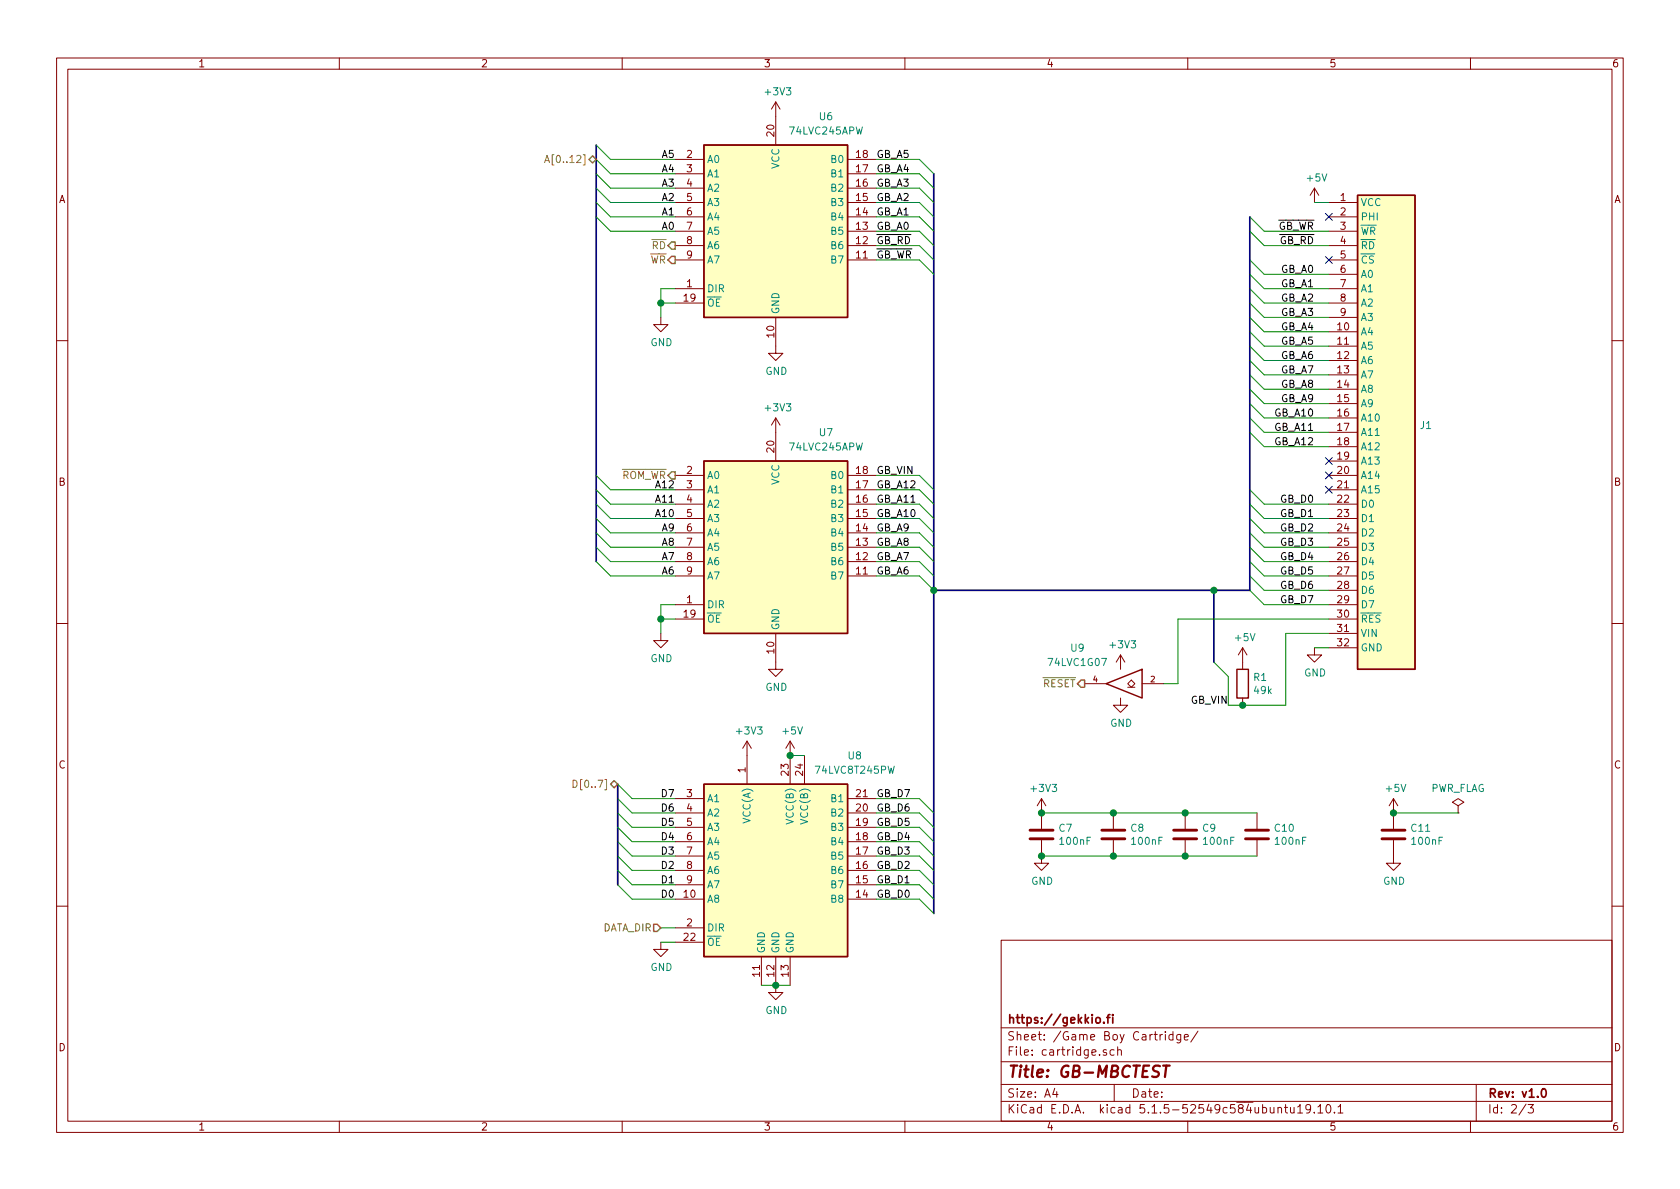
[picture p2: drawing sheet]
<svg xmlns="http://www.w3.org/2000/svg" width="297mm" height="210mm" viewBox="0 0 297 210" stroke-linecap="round" stroke-linejoin="round" font-family="sans-serif">
<g fill="none" stroke="#840000" stroke-width=".18">
<path d="M10 10.3h277v189.9h-277zM12 12.2h273v186.1h-273zM60 10.3v1.9M110 10.3v1.9M137.2 18v7.6M137.2 18l-.8 1.3M137.2 18l.7 1.3M160 10.3v1.9M210 10.3v1.9M260 10.3v1.9M119.4 35.8h5.1M119.4 38.3h5.1"/>
<path d="M119.4 33.3h5.1M119.4 30.7h5.1M119.4 28.2h5.1M149.9 35.8h5M149.9 38.3h5M149.9 33.3h5M149.9 30.7h5M149.9 28.2h5M232.4 33.3l-.8 1.2M232.4 33.3v2.5M232.4 33.3l.8 1.2M234.9 35.8h5.1"/>
<path d="M234.9 38.3h5.1M116.8 56.1v1.3h1.3l-1.3 1.3-1.2-1.3h1.2M119.4 40.9h5.1M119.4 43.4h5.1M119.4 46h5.1M119.4 51h5.1M119.4 53.6h5.1M137.2 56.1v6.4h1.2l-1.2 1.2-1.3-1.2h1.3M149.9 40.9h5M149.9 43.4h5M149.9 46h5M234.9 58.7h5.1"/>
<path d="M234.9 40.9h5.1M234.9 43.4h5.1M234.9 46h5.1M234.9 48.5h5.1M234.9 51h5.1M234.9 53.6h5.1M234.9 56.1h5.1M10 60.2h2M137.2 73.9l-.8 1.3M137.2 73.9v7.6M137.2 73.9l.7 1.3M234.9 61.2h5.1"/>
<path d="M234.9 63.7h5.1M234.9 66.3h5.1M234.9 68.8h5.1M234.9 71.4h5.1M234.9 73.9h5.1M234.9 76.4h5.1M234.9 79h5.1M285 60.2h2M119.4 99.3h5.1M119.4 96.8h5.1M119.4 94.2h5.1M119.4 91.7h5.1"/>
<path d="M119.4 89.1h5.1M119.4 86.6h5.1M119.4 84.1h5.1M149.9 99.3h5M149.9 96.8h5M149.9 94.2h5M149.9 91.7h5M149.9 89.1h5M149.9 86.6h5M149.9 84.1h5M234.9 99.3h5.1M234.9 96.8h5.1"/>
<path d="M234.9 94.2h5.1M234.9 91.7h5.1M234.9 89.1h5.1M234.9 86.6h5.1M234.9 84.1h5.1M234.9 81.5h5.1M10 110.3h2M116.8 112v1.3h1.3l-1.3 1.2-1.2-1.2h1.2M119.4 106.9h5.1M119.4 101.8h5.1M119.4 109.5h5.1M137.2 112v6.4h1.2l-1.2 1.2-1.3-1.2h1.3"/>
<path d="M149.9 101.8h5M198.1 115.8l-.7 1.3M198.1 115.8v2.6M198.1 115.8l.8 1.3M219.7 114.5v3.9M219.7 114.5l-.8 1.3M219.7 114.5l.8 1.3M232.4 114.5v1.3h1.3l-1.3 1.3-1.3-1.3h1.3M234.9 106.9h5.1M234.9 101.8h5.1M234.9 109.5h5.1M234.9 104.4h5.1"/>
<path d="M234.9 112h5.1M234.9 114.5h5.1M285 110.3h2M132.1 131.1l-.8 1.2M132.1 131.1v7.6M132.1 131.1l.7 1.2M139.7 131.1v7.6M139.7 131.1l-.8 1.2M139.7 131.1l.8 1.2M142.2 133.6v5.1M191.8 120.9h3.8M198.1 123.4v1.3h1.3l-1.3 1.3-1.3-1.3h1.3"/>
<path d="M199.4 121.5h1.3M200 120.3l.7 .6-.7 .6-.6-.6zM201.9 120.9h3.8M219.7 123.4v1.3M119.4 159h5.1M119.4 156.5h5.1M119.4 153.9h5.1M119.4 151.4h5.1M119.4 148.8h5.1M119.4 146.3h5.1M119.4 143.8h5.1M119.4 141.2h5.1"/>
<path d="M149.9 159h5M149.9 156.5h5M149.9 153.9h5M149.9 151.4h5M149.9 148.8h5M149.9 146.3h5M149.9 143.8h5M149.9 141.2h5M184.1 148.6v4h1.3l-1.3 1.3-1.2-1.3h1.2M184.1 141.2l-.7 1.3M184.1 141.2v5.4M184.1 141.2l.8 1.3"/>
<path d="M196.8 143.8v2.8M196.8 148.6v2.8M209.5 143.8v2.8M209.5 148.6v2.8M222.2 143.8v2.8M222.2 148.6v2.8M246.4 148.6v4h1.2l-1.2 1.3-1.3-1.3h1.3M246.4 141.2l-.8 1.3M246.4 141.2v5.4M246.4 141.2l.7 1.3M257.8 142.5l1-.6-1-.7-1 .7 1 .6v1.3M257.8 143.8h.1"/>
<path d="M10 160.2h2M116.8 166.6v1.3h1.3l-1.3 1.3-1.2-1.3h1.2M119.4 164.1h5.1M119.4 166.6h5.1M134.6 169.2v5M137.2 169.2v6.3h1.2l-1.2 1.3-1.3-1.3h1.3M139.7 169.2v5M177 166.3h108v32h-108zM285 160.2h2M60 198.3v1.9M110 198.3v1.9M160 198.3v1.9"/>
<path d="M177 194.8h108M177 191.8h108M177 187.8h108M177 181.8h108M186.5 192.5l-.4 1h1M186.8 193v1M195.6 185.7a.37 .37 0 0 0-.6 .1l.1 .2 .5 .2 .1 .1-.2 .3-.5-.1M197 185.7l-.5-.1-.2 .3v.6l.2 .1 .5-.1M197 191.8v3M197.6 185.7h.1a.37 .37 0 0 1 .6 .1v.8M197.6 185.1v1.5M206 182.4v.2"/>
<path d="M206 182.9v1M207.4 183l-.4-.1-.3 .3 .1 .6 .2 .1 .4-.1M207.4 182.4v1.5M208.8 182.9v1.2l-.3 .3-.4-.1M208.8 183l-.5-.1-.2 .3v.6l.2 .1 .5-.1M209.4 183.4l.7-.1-.1-.3-.4-.1-.2 .2 .1 .7h.5M210 198.3v1.9M211.8 182.3l-1.3 2M226 196l.2-.2 .3 .1 .1 .9M227.1 195.8h.6M227.3 195.3v1.3l.4 .2M228.2 195.8v.9l.4 .1 .2-.1"/>
<path d="M228.8 195.8v1M229.4 195.8l.5-.5v1.5M229.4 196.8h.9M231.7 196l-.1 .2a.48 .48 0 0 1-.7-.1v-.6a.48 .48 0 0 1 .7-.1v.1a1.19 1.19 0 0 1-.2 1.2l-.4 .1M232.4 196.7v.1M233 195.8l.5-.5v1.5M233 196.8h.9M234.6 195.4l.2-.1a.8 .8 0 0 1 .5 .8 .8 .8 0 0 1-.5 .7 1 1 0 0 1-.2-1.4zM235.9 196.7v.1M236.6 195.8l.4-.5v1.5M236.6 196.8h.8M260 198.3v1.9"/>
<path d="M261 191.8v6.5M269.8 195.2l-1.2 2M270.2 195.3h.9l-.5 .6 .4 .1v.7l-.2 .1-.6-.1"/>
</g>
<path d="M195.7 179.9h.5M196.2 179.4l-.3 .2v1.3M196.7 179.4v.2M196.7 179.9v1M193.8 180.1l.2-.2 .5 .2v.7l-.3 .1-.4-.1zM195.2 180.8v.1M272.7 192.7l.2-.2a.81 .81 0 0 1 .6 .6 .81 .81 0 0 1-.3 .8l-.2 .1a.79 .79 0 0 1-.3-1.3z" fill="none" stroke="#840000" stroke-width=".3"/>
<path d="M205.7 188.4h1.1M206.2 188.4l-.2 2" fill="none" stroke="#840000" stroke-width=".41"/>
<path d="M124.5 25.6h25.4v30.5h-25.4zM240 34.5h10.2v83.9h-10.2zM124.5 81.5h25.4v30.5h-25.4zM218.7 118.4h2v5h-2zM124.5 138.7h25.4v30.5h-25.4zM195.6 120.9l6.3-2.5v5z" fill="none" stroke="#840000" stroke-width=".25"/>
<path d="M182.1 148.3h4.1M182.1 146.8h4.1M194.8 148.3h4.1M194.8 146.8h4.1M207.5 148.3h4.1M207.5 146.8h4.1M220.2 148.3h4.1M220.2 146.8h4.1M244.3 148.3h4.1M244.3 146.8h4.1" fill="none" stroke="#840000" stroke-width=".51"/>
<g fill="#ffffc2" stroke="#ffffc2" stroke-width=".18">
<path d="M124.5 138.7h25.4v30.5h-25.4z"/>
<path d="M124.5 81.5h25.4v30.5h-25.4z"/>
<path d="M240 34.5h10.2v83.9h-10.2z"/>
<path d="M124.5 25.6h25.4v30.5h-25.4z"/>
</g>
<path d="M105.4 25.6v73.7M165.1 30.7v130.8M221 38.3v66.1h-55.9M214.6 104.4v12.7M109.2 138.7v17.8" fill="none" stroke="#000084" stroke-width=".3"/>
<g fill="none" stroke="#008400" stroke-width=".18">
<path d="M105.4 33.3l2.5 2.5h11.5M105.4 35.8l2.5 2.5h11.5M105.4 38.3l2.5 2.6h11.5M105.4 30.7l2.5 2.6h11.5M105.4 25.6l2.5 2.6h11.5M105.4 28.2l2.5 2.5h11.5M154.9 35.8h7.7l2.5 2.5M154.9 38.3h7.7l2.5 2.6M154.9 33.3h7.7l2.5 2.5M154.9 28.2h7.7l2.5 2.5M154.9 30.7h7.7l2.5 2.6M221 38.3l2.5 2.6h11.4"/>
<path d="M232.4 35.8h2.5M116.8 53.6h2.6M119.4 51h-2.6v5.1M154.9 40.9h7.7l2.5 2.5M154.9 43.4h7.7l2.5 2.6M154.9 46h7.7l2.5 2.5M221 40.9l2.5 2.5h11.4M221 46l2.5 2.5h11.4M221 48.5l2.5 2.5h11.4M221 51l2.5 2.6h11.4M221 53.6l2.5 2.5h11.4M221 56.1l2.5 2.6h11.4"/>
<path d="M221 58.7l2.5 2.5h11.4M221 61.2l2.5 2.5h11.4M221 63.7l2.5 2.6h11.4M221 66.3l2.5 2.5h11.4M221 68.8l2.5 2.6h11.4M221 71.4l2.5 2.5h11.4M221 73.9l2.5 2.5h11.4M221 76.4l2.5 2.6h11.4M105.4 86.6l2.5 2.5h11.5M105.4 89.1l2.5 2.6h11.5M105.4 91.7l2.5 2.5h11.5M105.4 94.2l2.5 2.6h11.5"/>
<path d="M105.4 96.8l2.5 2.5h11.5M105.4 99.3l2.5 2.5h11.5M105.4 84.1l2.5 2.5h11.5M154.9 89.1h7.7l2.5 2.6M154.9 91.7h7.7l2.5 2.5M154.9 94.2h7.7l2.5 2.6M154.9 96.8h7.7l2.5 2.5M154.9 99.3h7.7l2.5 2.5M154.9 86.6h7.7l2.5 2.5M154.9 84.1h7.7l2.5 2.5M221 86.6l2.5 2.5h11.4M221 89.1l2.5 2.6h11.4"/>
<path d="M221 91.7l2.5 2.5h11.4M221 94.2l2.5 2.6h11.4M221 96.8l2.5 2.5h11.4M221 99.3l2.5 2.5h11.4M116.8 109.5h2.6M119.4 106.9h-2.6v5.1M154.9 101.8h7.7l2.5 2.6M221 104.4l2.5 2.5h11.4M221 101.8l2.5 2.6h11.4M232.4 114.5h2.5M234.9 112h-7.6v12.7h-10.1v-5.1l-2.6-2.5M234.9 109.5h-26.6v11.4h-2.6"/>
<path d="M109.2 138.7l2.6 2.5h7.6M139.7 133.6h2.5M109.2 141.2l2.6 2.6h7.6M109.2 153.9l2.6 2.6h7.6M109.2 156.5l2.6 2.5h7.6M109.2 151.4l2.6 2.5h7.6M109.2 143.8l2.6 2.5h7.6M109.2 146.3l2.6 2.5h7.6M109.2 148.8l2.6 2.6h7.6M154.9 143.8h7.7l2.5 2.5M154.9 156.5h7.7l2.5 2.5M154.9 159h7.7l2.5 2.5"/>
<path d="M154.9 153.9h7.7l2.5 2.6M154.9 141.2h7.7l2.5 2.6M154.9 146.3h7.7l2.5 2.5M154.9 148.8h7.7l2.5 2.6M154.9 151.4h7.7l2.5 2.5M184.1 143.8h38.1M184.1 151.4h38.1M246.4 143.8h11.4M116.8 166.6h2.6M116.8 164.1h2.6M134.6 174.2h5.1"/>
</g>
<path d="M104.1 28.2l.7-.6 .6 .6-.6 .6zM118.7 45.3h.7v1.3h-.7l-.6-.6zM118.7 42.8h.7v1.3h-.7l-.6-.7zM118.1 84.1l.6-.7h.7v1.3h-.7zM108.6 138l.6 .7-.6 .6-.7-.6zM191.1 120.3h.7v1.2h-.7l-.6-.6zM115.6 163.4h.6l.6 .7-.6 .6h-.6z" fill="none" stroke="#848400" stroke-width=".25"/>
<path d="M96.3 28.7l.4-1.2 .5 1.2M96.4 28.4h.6M101.3 138a.64 .64 0 0 1 .7 .6 .64 .64 0 0 1-.7 .6z" fill="none" stroke="#848400" stroke-width=".18"/>
<g fill="#008400" stroke="#008400" stroke-width=".25">
<circle cx="196.9" cy="143.8" r=".51"/>
<circle cx="184.2" cy="143.8" r=".51"/>
<circle cx="184.2" cy="151.4" r=".51"/>
<circle cx="209.6" cy="151.4" r=".51"/>
<circle cx="196.9" cy="151.4" r=".51"/>
<circle cx="209.6" cy="143.8" r=".51"/>
<circle cx="116.8" cy="109.5" r=".51"/>
<circle cx="139.7" cy="133.6" r=".51"/>
<circle cx="219.7" cy="124.7" r=".51"/>
<circle cx="214.6" cy="104.4" r=".51"/>
<circle cx="165.1" cy="104.4" r=".51"/>
<circle cx="137.2" cy="174.2" r=".51"/>
<circle cx="246.4" cy="143.8" r=".51"/>
<circle cx="116.8" cy="53.6" r=".51"/>
</g>
<path d="M234.3 37.7l1.3 1.3M235.6 37.7l-1.3 1.3M234.3 45.4l1.3 1.2M235.6 45.4l-1.3 1.2M234.3 80.9l1.3 1.2M234.3 83.5l1.3 1.2M234.3 86l1.3 1.2M235.6 80.9l-1.3 1.2M235.6 83.5l-1.3 1.2M235.6 86l-1.3 1.2" fill="none" stroke="#000084" stroke-width=".18"/>
<text font-size="2.8" fill="#840000" x="178" y="190.5">Title: GB-MBCTEST</text>
<g font-size="2.1" fill="#840000">
<text x="178" y="184">Sheet: /Game Boy Cartridge/</text>
<text x="178" y="181">https://gekkio.fi</text>
<text x="178" y="186.7">File: cartridge.sch</text>
<text x="178" y="196.9">KiCad E.D.A. kicad 5.1.5-52549c584ubuntu19.10.1</text>
<text x="178" y="194.1">Size: A4</text>
<text x="200" y="194.1">Date:</text>
<text x="263" y="194.1">Rev: v1.0</text>
<text x="263" y="196.9">Id: 2/3</text>
</g>
<g font-size="1.8" fill="#840000">
<text x="35" y="11.9">1</text>
<text x="85" y="11.9">2</text>
<text x="135" y="11.9">3</text>
<text x="185" y="11.9">4</text>
<text x="235" y="11.9">5</text>
<text x="285" y="11.9">6</text>
<text x="121.4" y="27.9">2</text>
<text x="136.9" y="24.1" transform="rotate(-90 136.9 24.1)">20</text>
<text x="151.4" y="27.9">18</text>
<text x="10.4" y="35.9">A</text>
<text x="121.4" y="30.5">3</text>
<text x="121.4" y="33">4</text>
<text x="121.4" y="35.6">5</text>
<text x="151.4" y="35.6">15</text>
<text x="151.4" y="33">16</text>
<text x="151.4" y="30.5">17</text>
<text x="237" y="35.6">1</text>
<text x="285.4" y="35.9">A</text>
<text x="121.4" y="38.1">6</text>
<text x="121.4" y="40.6">7</text>
<text x="151.4" y="40.6">13</text>
<text x="151.4" y="38.1">14</text>
<text x="237" y="38.1">2</text>
<text x="237" y="40.6">3</text>
<text x="121.4" y="43.2">8</text>
<text x="121.4" y="45.7">9</text>
<text x="151.4" y="45.7">11</text>
<text x="151.4" y="43.2">12</text>
<text x="237" y="43.2">4</text>
<text x="237" y="45.7">5</text>
<text x="121" y="53.3">19</text>
<text x="121.4" y="50.8">1</text>
<text x="237" y="48.3">6</text>
<text x="237" y="50.8">7</text>
<text x="237" y="53.3">8</text>
<text x="136.9" y="59.6" transform="rotate(-90 136.9 59.6)">10</text>
<text x="236.5" y="58.4">10</text>
<text x="237" y="55.9">9</text>
<text x="236.5" y="61">11</text>
<text x="236.5" y="63.5">12</text>
<text x="236.5" y="66">13</text>
<text x="236.5" y="68.6">14</text>
<text x="236.5" y="71.1">15</text>
<text x="236.5" y="73.7">16</text>
<text x="236.5" y="76.2">17</text>
<text x="121.4" y="83.8">2</text>
<text x="136.9" y="80" transform="rotate(-90 136.9 80)">20</text>
<text x="151.4" y="83.8">18</text>
<text x="236.5" y="78.7">18</text>
<text x="236.5" y="81.3">19</text>
<text x="236.5" y="83.8">20</text>
<text x="10.4" y="85.9">B</text>
<text x="121.4" y="86.4">3</text>
<text x="121.4" y="88.9">4</text>
<text x="151.4" y="88.9">16</text>
<text x="151.4" y="86.4">17</text>
<text x="236.5" y="86.4">21</text>
<text x="236.5" y="88.9">22</text>
<text x="285.4" y="85.9">B</text>
<text x="121.4" y="91.4">5</text>
<text x="121.4" y="94">6</text>
<text x="151.4" y="94">14</text>
<text x="151.4" y="91.4">15</text>
<text x="236.5" y="91.4">23</text>
<text x="236.5" y="94">24</text>
<text x="121.4" y="96.5">7</text>
<text x="121.4" y="99.1">8</text>
<text x="121.4" y="101.6">9</text>
<text x="151.4" y="101.6">11</text>
<text x="151.4" y="99.1">12</text>
<text x="151.4" y="96.5">13</text>
<text x="236.5" y="96.5">25</text>
<text x="236.5" y="99.1">26</text>
<text x="236.5" y="101.6">27</text>
<text x="121.4" y="106.7">1</text>
<text x="236.5" y="104.1">28</text>
<text x="236.5" y="106.7">29</text>
<text x="121" y="109.2">19</text>
<text x="236.5" y="109.2">30</text>
<text x="236.5" y="111.8">31</text>
<text x="136.9" y="115.5" transform="rotate(-90 136.9 115.5)">10</text>
<text x="236.5" y="114.3">32</text>
<text x="10.4" y="135.9">C</text>
<text x="131.8" y="136.6" transform="rotate(-90 131.8 136.6)">1</text>
<text x="139.4" y="137.1" transform="rotate(-90 139.4 137.1)">23</text>
<text x="142" y="137.1" transform="rotate(-90 142 137.1)">24</text>
<text x="285.4" y="135.9">C</text>
<text x="121.4" y="141">3</text>
<text x="121.4" y="143.5">4</text>
<text x="151.4" y="143.5">20</text>
<text x="151.4" y="141">21</text>
<text x="121.4" y="146">5</text>
<text x="121.4" y="148.6">6</text>
<text x="151.4" y="148.6">18</text>
<text x="151.4" y="146">19</text>
<text x="121.4" y="151.1">7</text>
<text x="121.4" y="153.7">8</text>
<text x="151.4" y="153.7">16</text>
<text x="151.4" y="151.1">17</text>
<text x="121" y="158.7">10</text>
<text x="121.4" y="156.2">9</text>
<text x="151.4" y="158.7">14</text>
<text x="151.4" y="156.2">15</text>
<text x="121" y="166.4">22</text>
<text x="121.4" y="163.8">2</text>
<text x="134.4" y="172.7" transform="rotate(-90 134.4 172.7)">11</text>
<text x="136.9" y="172.7" transform="rotate(-90 136.9 172.7)">12</text>
<text x="139.4" y="172.7" transform="rotate(-90 139.4 172.7)">13</text>
<text x="10.4" y="185.9">D</text>
<text x="285.4" y="185.9">D</text>
<text x="35" y="199.9">1</text>
<text x="85" y="199.9">2</text>
<text x="135" y="199.9">3</text>
<text x="185" y="199.9">4</text>
<text x="235" y="199.9">5</text>
<text x="285" y="199.9">6</text>
</g>
<g font-size="1.8" fill="#008484">
<text x="135.5" y="16.9">+3V3</text>
<text x="139.8" y="23.8">74LVC245APW</text>
<text x="144.9" y="21.3">U6</text>
<text x="125" y="28.8">A0</text>
<text x="137.8" y="29.9" transform="rotate(-90 137.8 29.9)">VCC</text>
<text x="147.1" y="28.8">B0</text>
<text x="125" y="31.4">A1</text>
<text x="125" y="33.9">A2</text>
<text x="147.1" y="33.9">B2</text>
<text x="147.1" y="31.4">B1</text>
<text x="231.2" y="32.1">+5V</text>
<text x="125" y="36.4">A3</text>
<text x="125" y="39">A4</text>
<text x="125" y="41.5">A5</text>
<text x="147.1" y="41.5">B5</text>
<text x="147.1" y="39">B4</text>
<text x="147.1" y="36.4">B3</text>
<text x="240.5" y="36.4">VCC</text>
<text x="240.5" y="39">PHI</text>
<text x="240.5" y="41.5">WR</text>
<text x="125" y="44.1">A6</text>
<text x="125" y="46.6">A7</text>
<text x="147.1" y="46.6">B7</text>
<text x="147.1" y="44.1">B6</text>
<text x="240.5" y="44.1">RD</text>
<text x="240.5" y="46.6">CS</text>
<text x="125" y="51.7">DIR</text>
<text x="240.5" y="49.1">A0</text>
<text x="240.5" y="51.7">A1</text>
<text x="125" y="54.2">OE</text>
<text x="137.8" y="55.6" transform="rotate(-90 137.8 55.6)">GND</text>
<text x="240.5" y="59.3">A4</text>
<text x="240.5" y="54.2">A2</text>
<text x="240.5" y="56.8">A3</text>
<text x="115" y="61.2">GND</text>
<text x="240.5" y="61.8">A5</text>
<text x="240.5" y="64.4">A6</text>
<text x="135.3" y="66.3">GND</text>
<text x="240.5" y="66.9">A7</text>
<text x="240.5" y="69.5">A8</text>
<text x="135.5" y="72.7">+3V3</text>
<text x="144.9" y="77.1">U7</text>
<text x="240.5" y="72">A9</text>
<text x="240.5" y="74.5">A10</text>
<text x="240.5" y="77.1">A11</text>
<text x="251.2" y="75.9">J1</text>
<text x="139.8" y="79.7">74LVC245APW</text>
<text x="240.5" y="79.6">A12</text>
<text x="240.5" y="82.2">A13</text>
<text x="125" y="84.7">A0</text>
<text x="125" y="87.2">A1</text>
<text x="125" y="89.8">A2</text>
<text x="137.8" y="85.8" transform="rotate(-90 137.8 85.8)">VCC</text>
<text x="147.1" y="89.8">B2</text>
<text x="147.1" y="87.2">B1</text>
<text x="147.1" y="84.7">B0</text>
<text x="240.5" y="84.7">A14</text>
<text x="240.5" y="87.2">A15</text>
<text x="240.5" y="89.8">D0</text>
<text x="125" y="92.3">A3</text>
<text x="125" y="94.9">A4</text>
<text x="147.1" y="94.9">B4</text>
<text x="147.1" y="92.3">B3</text>
<text x="240.5" y="92.3">D1</text>
<text x="240.5" y="94.9">D2</text>
<text x="125" y="97.4">A5</text>
<text x="125" y="99.9">A6</text>
<text x="147.1" y="99.9">B6</text>
<text x="147.1" y="97.4">B5</text>
<text x="240.5" y="97.4">D3</text>
<text x="240.5" y="99.9">D4</text>
<text x="125" y="107.6">DIR</text>
<text x="125" y="102.5">A7</text>
<text x="147.1" y="102.5">B7</text>
<text x="240.5" y="102.5">D5</text>
<text x="240.5" y="105">D6</text>
<text x="240.5" y="107.6">D7</text>
<text x="125" y="110.1">OE</text>
<text x="137.8" y="111.5" transform="rotate(-90 137.8 111.5)">GND</text>
<text x="218.5" y="113.4">+5V</text>
<text x="240.5" y="110.1">RES</text>
<text x="240.5" y="112.6">VIN</text>
<text x="115" y="117.1">GND</text>
<text x="185.6" y="117.8">74LVC1G07</text>
<text x="189.4" y="115.2">U9</text>
<text x="196.4" y="114.6">+3V3</text>
<text x="230.6" y="119.6">GND</text>
<text x="240.5" y="115.2">GND</text>
<text x="135.3" y="122.2">GND</text>
<text x="221.7" y="120.4">R1</text>
<text x="221.8" y="122.7">49k</text>
<text x="130.4" y="129.9">+3V3</text>
<text x="138.5" y="129.9">+5V</text>
<text x="196.3" y="128.5">GND</text>
<text x="144.4" y="136.8">74LVC8T245PW</text>
<text x="150" y="134.3">U8</text>
<text x="125" y="141.9">A1</text>
<text x="147.1" y="141.9">B1</text>
<text x="182.4" y="140">+3V3</text>
<text x="245.2" y="140">+5V</text>
<text x="252.9" y="140">PWR_FLAG</text>
<text x="125" y="144.4">A2</text>
<text x="125" y="146.9">A3</text>
<text x="125" y="149.5">A4</text>
<text x="132.7" y="145.4" transform="rotate(-90 132.7 145.4)">VCC(A)</text>
<text x="140.3" y="145.4" transform="rotate(-90 140.3 145.4)">VCC(B)</text>
<text x="142.9" y="145.4" transform="rotate(-90 142.9 145.4)">VCC(B)</text>
<text x="147.1" y="149.5">B4</text>
<text x="147.1" y="146.9">B3</text>
<text x="147.1" y="144.4">B2</text>
<text x="187.3" y="147.1">C7</text>
<text x="187.5" y="149.4">100nF</text>
<text x="200" y="147.1">C8</text>
<text x="200.2" y="149.4">100nF</text>
<text x="212.7" y="147.1">C9</text>
<text x="212.9" y="149.4">100nF</text>
<text x="225.5" y="147.1">C10</text>
<text x="225.6" y="149.4">100nF</text>
<text x="249.6" y="147.1">C11</text>
<text x="249.8" y="149.4">100nF</text>
<text x="125" y="152">A5</text>
<text x="125" y="154.6">A6</text>
<text x="147.1" y="154.6">B6</text>
<text x="147.1" y="152">B5</text>
<text x="125" y="159.6">A8</text>
<text x="125" y="157.1">A7</text>
<text x="147.1" y="159.6">B8</text>
<text x="147.1" y="157.1">B7</text>
<text x="182.3" y="156.5">GND</text>
<text x="244.6" y="156.5">GND</text>
<text x="125" y="164.7">DIR</text>
<text x="125" y="167.3">OE</text>
<text x="115" y="171.7">GND</text>
<text x="135.3" y="168.7" transform="rotate(-90 135.3 168.7)">GND</text>
<text x="137.8" y="168.7" transform="rotate(-90 137.8 168.7)">GND</text>
<text x="140.3" y="168.7" transform="rotate(-90 140.3 168.7)">GND</text>
<text x="135.3" y="179.3">GND</text>
</g>
<g font-size="1.8" fill="#848400">
<text x="97.5" y="28.8">A[0..12]</text>
<text x="114.9" y="46.6">WR</text>
<text x="115.3" y="44.1">RD</text>
<text x="109.8" y="84.7">ROM_WR</text>
<text x="184.4" y="121.5">RESET</text>
<text x="102.3" y="139.3">D[0..7]</text>
<text x="106.4" y="164.7">DATA_DIR</text>
</g>
<g font-size="1.8">
<text x="117.1" y="27.9">A5</text>
<text x="154.9" y="27.9">GB_A5</text>
<text x="117.1" y="35.6">A2</text>
<text x="117.1" y="33">A3</text>
<text x="117.1" y="30.5">A4</text>
<text x="154.9" y="35.6">GB_A2</text>
<text x="154.9" y="33">GB_A3</text>
<text x="154.9" y="30.5">GB_A4</text>
<text x="117.1" y="40.6">A0</text>
<text x="117.1" y="38.1">A1</text>
<text x="154.9" y="40.6">GB_A0</text>
<text x="154.9" y="38.1">GB_A1</text>
<text x="225.8" y="40.6">GB_WR</text>
<text x="154.9" y="43.2">GB_RD</text>
<text x="154.9" y="45.7">GB_WR</text>
<text x="226.2" y="43.2">GB_RD</text>
<text x="226.5" y="53.3">GB_A2</text>
<text x="226.5" y="50.8">GB_A1</text>
<text x="226.5" y="48.3">GB_A0</text>
<text x="226.5" y="58.4">GB_A4</text>
<text x="226.5" y="55.9">GB_A3</text>
<text x="226.5" y="63.5">GB_A6</text>
<text x="226.5" y="61">GB_A5</text>
<text x="226.5" y="71.1">GB_A9</text>
<text x="226.5" y="68.6">GB_A8</text>
<text x="226.5" y="66">GB_A7</text>
<text x="225.5" y="76.2">GB_A11</text>
<text x="225.5" y="73.7">GB_A10</text>
<text x="154.9" y="83.8">GB_VIN</text>
<text x="225.5" y="78.7">GB_A12</text>
<text x="116.1" y="86.4">A12</text>
<text x="116.1" y="88.9">A11</text>
<text x="154.9" y="86.4">GB_A12</text>
<text x="154.9" y="88.9">GB_A11</text>
<text x="226.5" y="88.9">GB_D0</text>
<text x="116.1" y="91.4">A10</text>
<text x="117.1" y="94">A9</text>
<text x="154.9" y="94">GB_A9</text>
<text x="154.9" y="91.4">GB_A10</text>
<text x="226.5" y="94">GB_D2</text>
<text x="226.5" y="91.4">GB_D1</text>
<text x="117.1" y="99.1">A7</text>
<text x="117.1" y="101.6">A6</text>
<text x="117.1" y="96.5">A8</text>
<text x="154.9" y="101.6">GB_A6</text>
<text x="154.9" y="99.1">GB_A7</text>
<text x="154.9" y="96.5">GB_A8</text>
<text x="226.5" y="101.6">GB_D5</text>
<text x="226.5" y="99.1">GB_D4</text>
<text x="226.5" y="96.5">GB_D3</text>
<text x="226.5" y="106.7">GB_D7</text>
<text x="226.5" y="104.1">GB_D6</text>
<text x="210.6" y="124.5">GB_VIN</text>
<text x="117.1" y="141">D7</text>
<text x="117.1" y="143.5">D6</text>
<text x="154.9" y="141">GB_D7</text>
<text x="154.9" y="143.5">GB_D6</text>
<text x="117.1" y="148.6">D4</text>
<text x="117.1" y="146">D5</text>
<text x="154.9" y="146">GB_D5</text>
<text x="154.9" y="148.6">GB_D4</text>
<text x="117.1" y="153.7">D2</text>
<text x="117.1" y="151.1">D3</text>
<text x="154.9" y="151.1">GB_D3</text>
<text x="154.9" y="153.7">GB_D2</text>
<text x="117.1" y="158.7">D0</text>
<text x="117.1" y="156.2">D1</text>
<text x="154.9" y="156.2">GB_D1</text>
<text x="154.9" y="158.7">GB_D0</text>
</g>
<g font-size="1.4" fill="#840000">
<text x="193.3" y="120.6">4</text>
<text x="203.5" y="120.6">2</text>
</g>
</svg>
